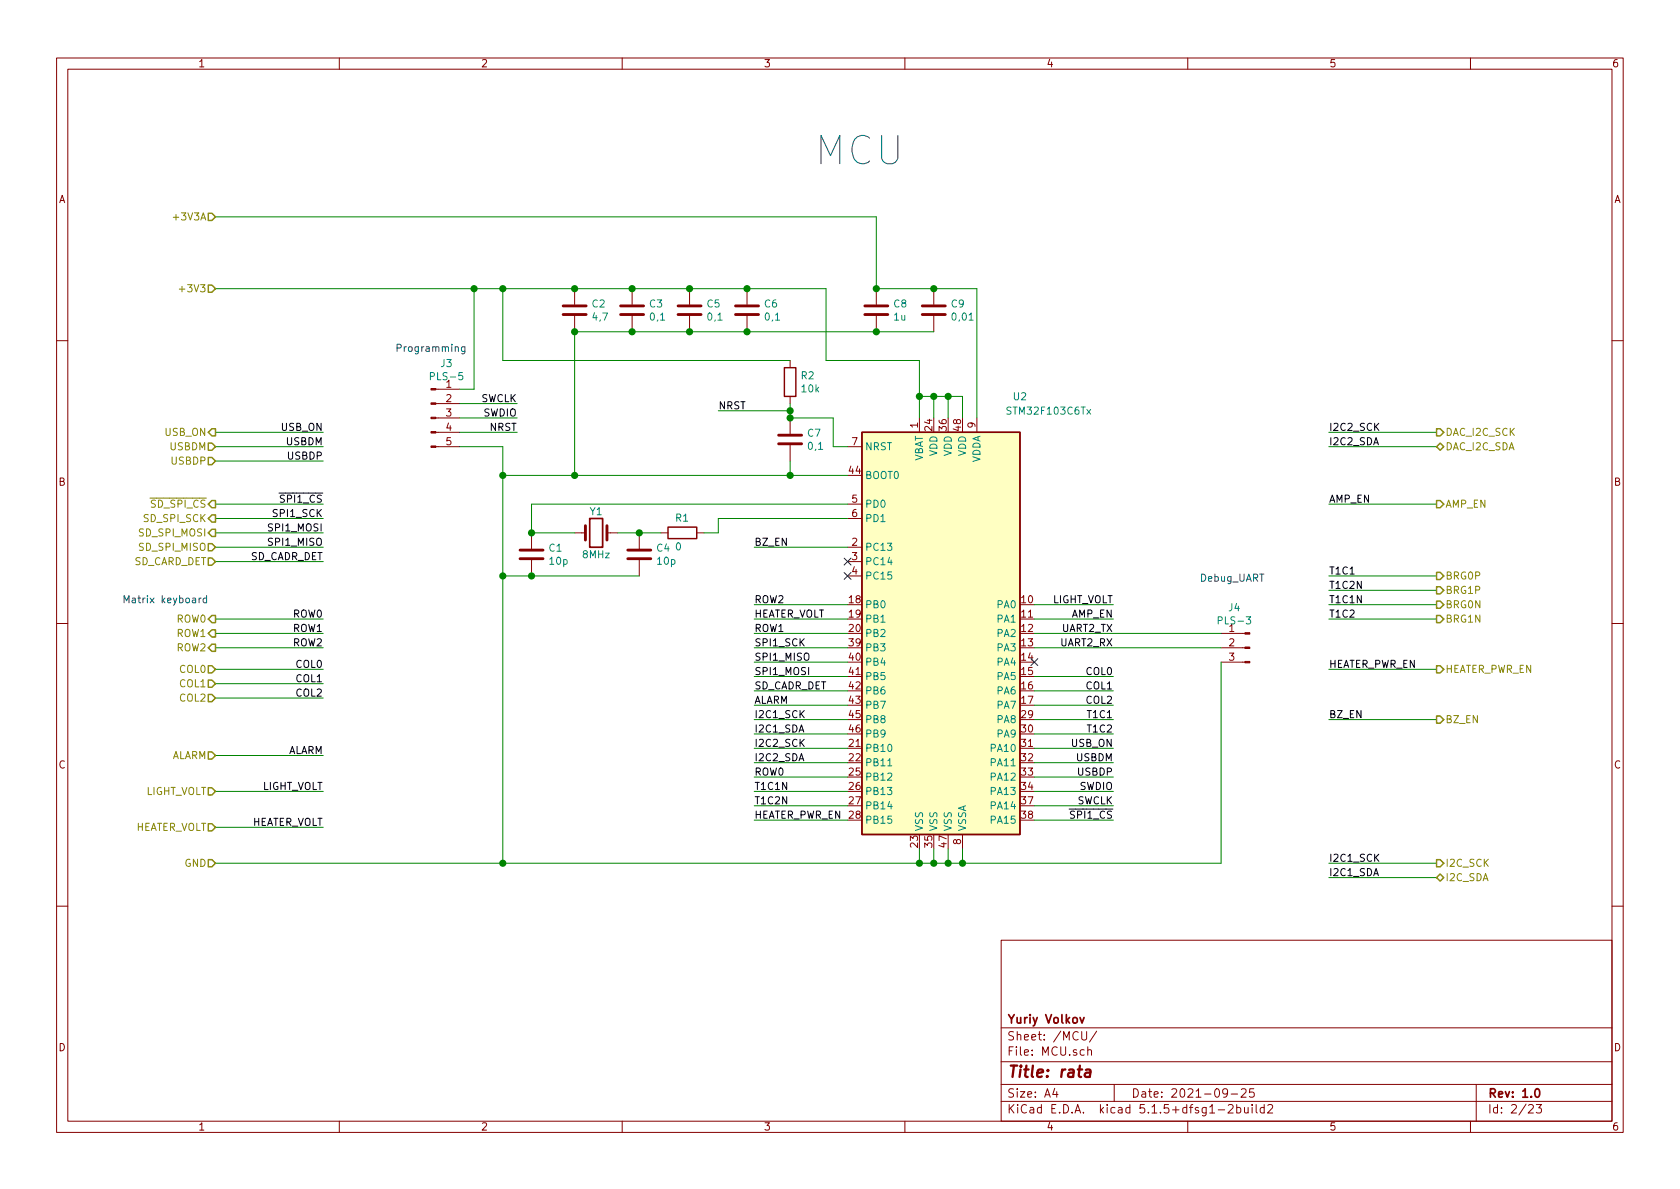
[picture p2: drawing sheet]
<svg xmlns="http://www.w3.org/2000/svg" width="297mm" height="210mm" viewBox="0 0 297 210" stroke-linecap="round" stroke-linejoin="round" font-family="sans-serif">
<g fill="none" stroke="#840000" stroke-width=".18">
<path d="M10 10.3h277v189.9h-277zM12 12.2h273v186.1h-273zM60 10.3v1.9M110 10.3v1.9M160 10.3v1.9M210 10.3v1.9M260 10.3v1.9M101.6 51v2.8M101.6 55.9v2.8M111.8 51v2.8M111.8 55.9v2.8M121.9 51v2.8"/>
<path d="M121.9 55.9v2.8M132.1 51v2.8M132.1 55.9v2.8M154.9 51v2.8M154.9 55.9v2.8M165.1 51v2.8M165.1 55.9v2.8M10 60.2h2M77.1 79h4.2M77.1 76.4h4.2M77.1 73.9h4.2M77.1 71.4h4.2"/>
<path d="M77.1 68.8h4.2M139.7 63.7v1.3M139.7 70.1v1.3M139.7 73.9v2.8M139.7 78.7v2.8M149.9 79h2.5M162.6 73.9v2.5M172.7 73.9v2.5M285 60.2h2M94 94.2v2.8M94 99.1v2.7M101.6 94.2h1.9"/>
<path d="M107.3 94.2h1.9M113 94.2v2.8M113 99.1v2.7M116.8 94.2h1.3M123.2 94.2h1.3M149.9 96.8h2.5M149.9 99.3h2.5M149.9 89.1h2.5M149.9 91.7h2.5M10 110.3h2M149.9 101.8h2.5M215.9 117.1h4.2"/>
<path d="M215.9 114.5h4.2M215.9 112h4.2M285 110.3h2M170.2 147.6v2.5M10 160.2h2M177 166.3h108v32h-108zM285 160.2h2M60 198.3v1.9M110 198.3v1.9M160 198.3v1.9M177 194.8h108M177 191.8h108"/>
<path d="M177 187.8h108M177 181.8h108M186.5 192.5l-.4 1h1M186.8 193v1M191.3 182.4v1.2l.3 .3h.2l.3-.3v-1.2M192.3 185.7h.1a.37 .37 0 0 1 .6 .1v.8M192.3 185.1v1.5M193.9 182.3l-1.3 2M197 191.8v3M210 198.3v1.9M215.4 196.3h1.1M217 193.2l-.1 .2a.48 .48 0 0 1-.6-.1v-.6a.48 .48 0 0 1 .6-.1l.1 .1a1.19 1.19 0 0 1-.2 1.2l-.5 .1"/>
<path d="M217.2 195.5l.2-.2h.4l.2 .5-.9 1h.9M217.7 193.5h1.1M218.7 195.9l.4-.1 .3 .3-.1 .6h-.6M218.7 195.3v1.5M219.5 192.7l.2-.2h.3l.3 .2v.3v.2l-.9 .8h.9M220 195.8l.1 .9 .3 .1 .3-.1M220.7 195.8v1M221.4 195.3v.2M221.4 195.8v1M221.7 192.5h-.7l-.1 .7 .2-.1 .5 .1 .2 .2-.1 .5-.2 .1-.6-.1M222.1 195.3v1.3l.2 .2M223.5 195.9l-.4-.1-.3 .3 .1 .6 .2 .1 .4-.1"/>
<path d="M223.5 195.3v1.5M224.2 195.5l.2-.2h.3l.3 .5-.9 1h.9M260 198.3v1.9M261 191.8v6.5M270.3 195.5l.2-.2h.3l.3 .5-.9 1h.9M271.6 195.3h.9l-.4 .6 .4 .1v.7l-.2 .1-.7-.1"/>
</g>
<path d="M104.3 91.7h2.3v5.1h-2.3zM191 179.9l.3 1 .4-1M271.5 192.7l.2-.2a.81 .81 0 0 1 .6 .6 .81 .81 0 0 1-.3 .8l-.1 .1a.79 .79 0 0 1-.4-1.3z" fill="none" stroke="#840000" stroke-width=".3"/>
<path d="M192 189.2h.8v.2l-.1 1M192.8 189.6l-.7 .1a.4 .4 0 0 0-.3 .3 .4 .4 0 0 0 .2 .4l.7-.1" fill="none" stroke="#840000" stroke-width=".41"/>
<g fill="none" stroke="#840000" stroke-width=".51">
<path d="M99.6 55.6h4M99.6 54.1h4M109.7 55.6h4.1M109.7 54.1h4.1M119.9 55.6h4.1M119.9 54.1h4.1M130 55.6h4.1M130 54.1h4.1M152.9 55.6h4.1M152.9 54.1h4.1M163.1 55.6h4M163.1 54.1h4"/>
<path d="M137.7 78.5h4M137.7 77h4M91.9 98.8h4.1M91.9 97.3h4.1M103.5 93v2.5M107.3 93v2.5M111 98.8h4.1M111 97.3h4.1"/>
</g>
<path d="M152.4 76.4h27.9v71.2h-27.9z" fill="#ffffc2" stroke="#ffffc2" stroke-width=".18"/>
<path d="M138.7 65h2v5.1h-2zM152.4 76.4h27.9v71.2h-27.9zM118.1 93.2h5.1v2h-5.1z" fill="none" stroke="#840000" stroke-width=".25"/>
<path d="M157 135.4h.7" fill="none" stroke="#008484" stroke-width=".18"/>
<g fill="#840000" stroke="#840000" stroke-width=".18">
<path d="M220.1 117h.9v.2h-.9z"/>
<path d="M220.1 114.4h.9v.3h-.9z"/>
<path d="M220.1 111.9h.9v.2h-.9z"/>
<path d="M76.2 78.9h.9v.2h-.9z"/>
<path d="M76.2 76.3h.9v.3h-.9z"/>
<path d="M76.2 73.8h.9v.2h-.9z"/>
<path d="M76.2 71.2h.9v.3h-.9z"/>
<path d="M76.2 68.7h.9v.3h-.9z"/>
</g>
<g fill="none" stroke="#008400" stroke-width=".18">
<path d="M38.1 38.3h116.8v12.7h17.8v22.9M38.1 51h107.9v12.7h16.6v10.2M83.8 51v17.8h-2.5M88.9 51v12.7h50.8M165.1 58.7h-63.5v25.4M38.1 79h19M38.1 76.4h19M81.3 79h7.6v73.6M81.3 76.4h10.1M81.3 71.4h10.1M81.3 73.9h10.1M127 72.6h12.7"/>
<path d="M139.7 71.4v2.5h7.6v5.1h2.6M162.6 70.1h7.6v3.8M165.1 70.1v3.8M167.6 70.1v3.8M234.9 79h19.1M234.9 76.4h19.1M38.1 81.5h19M38.1 94.2h19M38.1 96.8h19M38.1 89.1h19M38.1 99.3h19M38.1 91.7h19"/>
<path d="M88.9 84.1h61M109.2 94.2h7.6M133.3 96.8h16.6M139.7 81.5v2.6M149.9 89.1h-55.9v5.1h7.6M149.9 91.7h-22.9v2.5h-2.5M234.9 89.1h19.1M38.1 114.5h19M38.1 118.4h19M38.1 112h19M38.1 109.5h19M88.9 101.8h24.1"/>
<path d="M133.3 114.5h16.6M133.3 112h16.6M133.3 109.5h16.6M133.3 119.6h16.6M133.3 117.1h16.6M133.3 106.9h16.6M182.9 114.5h33M182.9 112h33M182.9 109.5h13.9M182.9 119.6h13.9M182.9 106.9h13.9M215.9 117.1v35.5h-177.8"/>
<path d="M234.9 101.8h19.1M234.9 118.4h19.1M234.9 109.5h19.1M234.9 106.9h19.1M234.9 104.4h19.1M38.1 133.6h19M38.1 139.9h19M38.1 123.4h19M38.1 120.9h19M133.3 139.9h16.6M133.3 134.9h16.6M133.3 137.4h16.6"/>
<path d="M133.3 127.2h16.6M133.3 124.7h16.6M133.3 132.3h16.6M133.3 129.8h16.6M133.3 122.2h16.6M182.9 139.9h13.9M182.9 134.9h13.9M182.9 137.4h13.9M182.9 127.2h13.9M182.9 124.7h13.9M182.9 132.3h13.9M182.9 129.8h13.9"/>
<path d="M182.9 122.2h13.9M234.9 127.2h19.1M38.1 146.3h19M133.3 145h16.6M133.3 142.5h16.6M162.6 150.1v2.5M165.1 150.1v2.5M167.6 150.1v2.5M170.2 150.1v2.5M182.9 145h13.9M182.9 142.5h13.9M234.9 152.6h19.1"/>
<path d="M234.9 155.2h19.1"/>
</g>
<g fill="none" stroke="#848400" stroke-width=".25">
<path d="M36.8 37.7h.7l.6 .6-.6 .7h-.7zM36.8 50.4h.7l.6 .6-.6 .7h-.7zM36.8 78.4h.7l.6 .6-.6 .6h-.7zM37.5 75.8h.6v1.3h-.6l-.7-.7zM254 79l.6-.6 .7 .6-.7 .6zM254 75.8h.6l.7 .6-.7 .7h-.6zM36.8 80.9h.7l.6 .6-.6 .7h-.7zM36.8 96.1h.7l.6 .7-.6 .6h-.7zM36.8 98.7h.7l.6 .6-.6 .6h-.7zM37.5 91.1h.6v1.2h-.6l-.7-.6zM37.5 93.6h.6v1.3h-.6l-.7-.7zM37.5 88.5h.6v1.3h-.6l-.7-.7z"/>
<path d="M254 88.5h.6l.7 .6-.7 .7h-.6zM36.8 117.7h.7l.6 .7-.6 .6h-.7zM37.5 111.4h.6v1.2h-.6l-.7-.6zM37.5 108.8h.6v1.3h-.6l-.7-.6zM37.5 113.9h.6v1.3h-.6l-.7-.7zM254 117.7h.6l.7 .7-.7 .6h-.6zM254 103.8h.6l.7 .6-.7 .6h-.6zM254 108.8h.6l.7 .7-.7 .6h-.6zM254 101.2h.6l.7 .6-.7 .7h-.6zM254 106.3h.6l.7 .6-.7 .7h-.6zM36.8 120.3h.7l.6 .6-.6 .6h-.7zM36.8 139.3h.7l.6 .6-.6 .7h-.7z"/>
<path d="M36.8 133h.7l.6 .6-.6 .6h-.7zM36.8 122.8h.7l.6 .6-.6 .7h-.7zM254 126.6h.6l.7 .6-.7 .7h-.6zM36.8 145.7h.7l.6 .6-.6 .6h-.7zM36.8 152h.7l.6 .6-.6 .7h-.7zM254 155.2l.6-.6 .7 .6-.7 .6zM254 152h.6l.7 .6-.7 .7h-.6z"/>
</g>
<path d="M31.7 51.1h1" fill="none" stroke="#848400" stroke-width=".18"/>
<path d="M49.3 87.2h1.2M189 143.1h1.2" fill="none" stroke="#000" stroke-width=".18"/>
<path d="M80.5 61.4l.2-.1 .3 .1 .1 .7M82.2 61.3v1l-.3 .3-.3-.1M82.2 61.4l-.4-.1-.2 .2 .1 .6h.5M35.2 105.8v.8M35.6 105.8l-.4 .2M36.5 105.8h-.3l-.3 .2 .1 .5h.5M36.5 105.3v1.3" fill="none" stroke="#0000c2" stroke-width=".18"/>
<g fill="#008400" stroke="#008400" stroke-width=".25">
<circle cx="139.7" cy="72.6" r=".51"/>
<circle cx="101.6" cy="84.1" r=".51"/>
<circle cx="139.7" cy="73.9" r=".51"/>
<circle cx="139.7" cy="84.1" r=".51"/>
<circle cx="101.6" cy="58.7" r=".51"/>
<circle cx="88.9" cy="152.6" r=".51"/>
<circle cx="88.9" cy="101.8" r=".51"/>
<circle cx="94" cy="94.2" r=".51"/>
<circle cx="94" cy="101.8" r=".51"/>
<circle cx="113" cy="94.2" r=".51"/>
<circle cx="170.2" cy="152.6" r=".51"/>
<circle cx="162.6" cy="152.6" r=".51"/>
<circle cx="165.1" cy="152.6" r=".51"/>
<circle cx="167.6" cy="152.6" r=".51"/>
<circle cx="154.9" cy="58.7" r=".51"/>
<circle cx="132.1" cy="58.7" r=".51"/>
<circle cx="121.9" cy="58.7" r=".51"/>
<circle cx="111.8" cy="58.7" r=".51"/>
<circle cx="165.1" cy="51" r=".51"/>
<circle cx="154.9" cy="51" r=".51"/>
<circle cx="88.9" cy="51" r=".51"/>
<circle cx="83.8" cy="51" r=".51"/>
<circle cx="167.6" cy="70.1" r=".51"/>
<circle cx="165.1" cy="70.1" r=".51"/>
<circle cx="162.6" cy="70.1" r=".51"/>
<circle cx="88.9" cy="84.1" r=".51"/>
<circle cx="132.1" cy="51" r=".51"/>
<circle cx="101.6" cy="51" r=".51"/>
<circle cx="111.8" cy="51" r=".51"/>
<circle cx="121.9" cy="51" r=".51"/>
</g>
<path d="M149.3 98.7l1.2 1.2M150.5 98.7l-1.2 1.2M149.3 101.2l1.2 1.3M150.5 101.2l-1.2 1.3M182.3 116.5l1.2 1.2M183.5 116.5l-1.2 1.2" fill="none" stroke="#000084" stroke-width=".18"/>
<text font-size="7" fill="#0000c2" x="144.1" y="29.2">MCU</text>
<text font-size="2.8" fill="#840000" x="178" y="190.5">Title: rata</text>
<g font-size="2.1" fill="#840000">
<text x="178" y="184">Sheet: /MCU/</text>
<text x="178" y="181">Yuriy Volkov</text>
<text x="178" y="186.7">File: MCU.sch</text>
<text x="178" y="196.9">KiCad E.D.A. kicad 5.1.5+dfsg1-2build2</text>
<text x="178" y="194.1">Size: A4</text>
<text x="200" y="194.1">Date: 2021-09-25</text>
<text x="263" y="194.1">Rev: 1.0</text>
<text x="263" y="196.9">Id: 2/23</text>
</g>
<g font-size="1.8" fill="#840000">
<text x="35" y="11.9">1</text>
<text x="85" y="11.9">2</text>
<text x="135" y="11.9">3</text>
<text x="185" y="11.9">4</text>
<text x="235" y="11.9">5</text>
<text x="285" y="11.9">6</text>
<text x="10.4" y="35.9">A</text>
<text x="285.4" y="35.9">A</text>
<text x="78.9" y="68.6">1</text>
<text x="78.9" y="71.1">2</text>
<text x="78.9" y="73.7">3</text>
<text x="78.9" y="76.2">4</text>
<text x="162.3" y="75.7" transform="rotate(-90 162.3 75.7)">1</text>
<text x="164.8" y="76.1" transform="rotate(-90 164.8 76.1)">24</text>
<text x="167.4" y="76.1" transform="rotate(-90 167.4 76.1)">36</text>
<text x="169.9" y="76.1" transform="rotate(-90 169.9 76.1)">48</text>
<text x="172.5" y="75.7" transform="rotate(-90 172.5 75.7)">9</text>
<text x="78.9" y="78.7">5</text>
<text x="150.2" y="83.8">44</text>
<text x="150.6" y="78.7">7</text>
<text x="10.4" y="85.9">B</text>
<text x="150.6" y="88.9">5</text>
<text x="285.4" y="85.9">B</text>
<text x="150.6" y="91.4">6</text>
<text x="150.6" y="96.5">2</text>
<text x="150.6" y="99.1">3</text>
<text x="150.6" y="101.6">4</text>
<text x="150.2" y="106.7">18</text>
<text x="180.6" y="106.7">10</text>
<text x="150.2" y="109.2">19</text>
<text x="150.2" y="111.8">20</text>
<text x="180.6" y="109.2">11</text>
<text x="180.6" y="111.8">12</text>
<text x="217.3" y="111.8">1</text>
<text x="150.2" y="114.3">39</text>
<text x="150.2" y="116.8">40</text>
<text x="150.2" y="119.4">41</text>
<text x="180.6" y="114.3">13</text>
<text x="180.6" y="116.8">14</text>
<text x="180.6" y="119.4">15</text>
<text x="217.3" y="114.3">2</text>
<text x="217.3" y="116.8">3</text>
<text x="150.2" y="121.9">42</text>
<text x="150.2" y="124.5">43</text>
<text x="180.6" y="121.9">16</text>
<text x="180.6" y="124.5">17</text>
<text x="150.2" y="127">45</text>
<text x="150.2" y="129.5">46</text>
<text x="180.6" y="127">29</text>
<text x="180.6" y="129.5">30</text>
<text x="10.4" y="135.9">C</text>
<text x="150.2" y="132.1">21</text>
<text x="150.2" y="134.6">22</text>
<text x="150.2" y="137.2">25</text>
<text x="180.6" y="132.1">31</text>
<text x="180.6" y="134.6">32</text>
<text x="180.6" y="137.2">33</text>
<text x="285.4" y="135.9">C</text>
<text x="150.2" y="139.7">26</text>
<text x="150.2" y="142.2">27</text>
<text x="180.6" y="139.7">34</text>
<text x="180.6" y="142.2">37</text>
<text x="162.3" y="149.8" transform="rotate(-90 162.3 149.8)">23</text>
<text x="164.8" y="149.8" transform="rotate(-90 164.8 149.8)">35</text>
<text x="167.4" y="149.8" transform="rotate(-90 167.4 149.8)">47</text>
<text x="169.9" y="149.3" transform="rotate(-90 169.9 149.3)">8</text>
<text x="180.6" y="144.8">38</text>
<text x="10.4" y="185.9">D</text>
<text x="285.4" y="185.9">D</text>
<text x="35" y="199.9">1</text>
<text x="85" y="199.9">2</text>
<text x="135" y="199.9">3</text>
<text x="185" y="199.9">4</text>
<text x="235" y="199.9">5</text>
<text x="285" y="199.9">6</text>
</g>
<g font-size="1.8" fill="#848400">
<text x="31.1" y="39">+3V3A</text>
<text x="32.4" y="51.7">+3V3</text>
<text x="29.2" y="77.1">USB_ON</text>
<text x="255.5" y="77.1">DAC_I2C_SCK</text>
<text x="30.1" y="79.6">USBDM</text>
<text x="30.4" y="82.2">USBDP</text>
<text x="255.5" y="79.6">DAC_I2C_SDA</text>
<text x="26.8" y="89.8">SD_SPI_CS</text>
<text x="255.5" y="89.8">AMP_EN</text>
<text x="24.8" y="94.9">SD_SPI_MOSI</text>
<text x="25.6" y="92.3">SD_SPI_SCK</text>
<text x="23.5" y="99.9">SD_CARD_DET</text>
<text x="24.8" y="97.4">SD_SPI_MISO</text>
<text x="255.5" y="105">BRG1P</text>
<text x="255.5" y="102.5">BRG0P</text>
<text x="255.5" y="107.6">BRG0N</text>
<text x="31.3" y="112.6">ROW1</text>
<text x="31.3" y="110.1">ROW0</text>
<text x="255.5" y="110.1">BRG1N</text>
<text x="31.3" y="115.2">ROW2</text>
<text x="31.9" y="119">COL0</text>
<text x="255.5" y="119">HEATER_PWR_EN</text>
<text x="31.9" y="121.5">COL1</text>
<text x="31.9" y="124.1">COL2</text>
<text x="255.5" y="127.9">BZ_EN</text>
<text x="30.2" y="134.2">ALARM</text>
<text x="25.6" y="140.6">LIGHT_VOLT</text>
<text x="23.6" y="146.9">HEATER_VOLT</text>
<text x="32.6" y="153.3">GND</text>
<text x="255.5" y="155.8">I2C_SDA</text>
<text x="255.5" y="153.3">I2C_SCK</text>
</g>
<g font-size="1.8" fill="#008484">
<text x="104.7" y="54.4">C2</text>
<text x="104.9" y="56.7">4,7</text>
<text x="114.9" y="54.4">C3</text>
<text x="115" y="56.7">0,1</text>
<text x="125" y="54.4">C5</text>
<text x="125.2" y="56.7">0,1</text>
<text x="135.2" y="54.4">C6</text>
<text x="135.4" y="56.7">0,1</text>
<text x="158.1" y="54.4">C8</text>
<text x="158.1" y="56.7">1u</text>
<text x="168.2" y="54.4">C9</text>
<text x="168.5" y="56.7">0,01</text>
<text x="78" y="64.9">J3</text>
<text x="76.5" y="67.2">PLS-5</text>
<text x="141.7" y="67.1">R2</text>
<text x="141.8" y="69.4">10k</text>
<text x="179.2" y="70.8">U2</text>
<text x="142.8" y="77.2">C7</text>
<text x="178.4" y="73.3">STM32F103C6Tx</text>
<text x="143" y="79.5">0,1</text>
<text x="152.9" y="79.6">NRST</text>
<text x="163.2" y="81.8" transform="rotate(-90 163.2 81.8)">VBAT</text>
<text x="165.7" y="80.7" transform="rotate(-90 165.7 80.7)">VDD</text>
<text x="168.3" y="80.7" transform="rotate(-90 168.3 80.7)">VDD</text>
<text x="170.8" y="80.7" transform="rotate(-90 170.8 80.7)">VDD</text>
<text x="173.4" y="82" transform="rotate(-90 173.4 82)">VDDA</text>
<text x="152.9" y="84.7">BOOT0</text>
<text x="152.9" y="89.8">PD0</text>
<text x="104.3" y="91.1">Y1</text>
<text x="119.5" y="92.2">R1</text>
<text x="152.9" y="92.3">PD1</text>
<text x="97.1" y="97.6">C1</text>
<text x="97.2" y="99.9">10p</text>
<text x="103.1" y="98.7">8MHz</text>
<text x="116.2" y="97.6">C4</text>
<text x="116.3" y="99.9">10p</text>
<text x="119.5" y="97.3">0</text>
<text x="152.9" y="97.4">PC13</text>
<text x="152.9" y="99.9">PC14</text>
<text x="152.9" y="107.6">PB0</text>
<text x="152.9" y="102.5">PC15</text>
<text x="176.4" y="107.6">PA0</text>
<text x="152.9" y="110.1">PB1</text>
<text x="152.9" y="112.6">PB2</text>
<text x="176.4" y="110.1">PA1</text>
<text x="176.4" y="112.6">PA2</text>
<text x="215.7" y="110.4">PLS-3</text>
<text x="217.3" y="108.1">J4</text>
<text x="152.9" y="115.2">PB3</text>
<text x="152.9" y="117.7">PB4</text>
<text x="176.4" y="115.2">PA3</text>
<text x="176.4" y="117.7">PA4</text>
<text x="152.9" y="120.3">PB5</text>
<text x="152.9" y="122.8">PB6</text>
<text x="152.9" y="125.3">PB7</text>
<text x="176.4" y="120.3">PA5</text>
<text x="176.4" y="122.8">PA6</text>
<text x="176.4" y="125.3">PA7</text>
<text x="152.9" y="127.9">PB8</text>
<text x="152.9" y="130.4">PB9</text>
<text x="176.4" y="127.9">PA8</text>
<text x="176.4" y="130.4">PA9</text>
<text x="152.9" y="133">PB10</text>
<text x="152.9" y="135.5">PB11</text>
<text x="175.4" y="133">PA10</text>
<text x="175.4" y="135.5">PA11</text>
<text x="152.9" y="138">PB12</text>
<text x="152.9" y="140.6">PB13</text>
<text x="152.9" y="143.1">PB14</text>
<text x="175.4" y="138">PA12</text>
<text x="175.4" y="140.6">PA13</text>
<text x="175.4" y="143.1">PA14</text>
<text x="152.9" y="145.7">PB15</text>
<text x="163.2" y="147.1" transform="rotate(-90 163.2 147.1)">VSS</text>
<text x="165.7" y="147.1" transform="rotate(-90 165.7 147.1)">VSS</text>
<text x="168.3" y="147.1" transform="rotate(-90 168.3 147.1)">VSS</text>
<text x="170.8" y="147.1" transform="rotate(-90 170.8 147.1)">VSSA</text>
<text x="175.4" y="145.7">PA15</text>
</g>
<g font-size="1.8" fill="#0000c2">
<text x="69.8" y="62.2">Programming</text>
<text x="21.6" y="106.7">Matrix keyboard</text>
<text x="212.1" y="102.9">Debug_UART</text>
</g>
<g font-size="1.8">
<text x="85" y="71.1">SWCLK</text>
<text x="49.8" y="76.2">USB_ON</text>
<text x="85.4" y="73.7">SWDIO</text>
<text x="86.6" y="76.2">NRST</text>
<text x="127" y="72.4">NRST</text>
<text x="234.9" y="76.2">I2C2_SCK</text>
<text x="50.7" y="78.7">USBDM</text>
<text x="51" y="81.3">USBDP</text>
<text x="234.9" y="78.7">I2C2_SDA</text>
<text x="49.9" y="88.9">SPI1_CS</text>
<text x="234.9" y="88.9">AMP_EN</text>
<text x="47.8" y="94">SPI1_MOSI</text>
<text x="48.6" y="91.4">SPI1_SCK</text>
<text x="44.1" y="99.1">SD_CADR_DET</text>
<text x="47.8" y="96.5">SPI1_MISO</text>
<text x="133.3" y="96.5">BZ_EN</text>
<text x="234.9" y="101.6">T1C1</text>
<text x="133.3" y="106.7">ROW2</text>
<text x="185.9" y="106.7">LIGHT_VOLT</text>
<text x="234.9" y="106.7">T1C1N</text>
<text x="234.9" y="104.1">T1C2N</text>
<text x="51.8" y="111.8">ROW1</text>
<text x="51.8" y="109.2">ROW0</text>
<text x="133.3" y="111.8">ROW1</text>
<text x="133.3" y="109.2">HEATER_VOLT</text>
<text x="187.7" y="111.8">UART2_TX</text>
<text x="189.5" y="109.2">AMP_EN</text>
<text x="234.9" y="109.2">T1C2</text>
<text x="51.8" y="114.3">ROW2</text>
<text x="52.4" y="118.1">COL0</text>
<text x="133.3" y="114.3">SPI1_SCK</text>
<text x="133.3" y="116.8">SPI1_MISO</text>
<text x="133.3" y="119.4">SPI1_MOSI</text>
<text x="187.5" y="114.3">UART2_RX</text>
<text x="192.1" y="119.4">COL0</text>
<text x="234.9" y="118.1">HEATER_PWR_EN</text>
<text x="52.4" y="120.6">COL1</text>
<text x="52.4" y="123.2">COL2</text>
<text x="133.3" y="124.5">ALARM</text>
<text x="133.3" y="121.9">SD_CADR_DET</text>
<text x="192.1" y="124.5">COL2</text>
<text x="192.1" y="121.9">COL1</text>
<text x="133.3" y="127">I2C1_SCK</text>
<text x="133.3" y="129.5">I2C1_SDA</text>
<text x="192.5" y="127">T1C1</text>
<text x="192.5" y="129.5">T1C2</text>
<text x="234.9" y="127">BZ_EN</text>
<text x="50.8" y="133.3">ALARM</text>
<text x="133.3" y="132.1">I2C2_SCK</text>
<text x="133.3" y="134.6">I2C2_SDA</text>
<text x="133.3" y="137.2">ROW0</text>
<text x="189.5" y="132.1">USB_ON</text>
<text x="190.4" y="134.6">USBDM</text>
<text x="190.7" y="137.2">USBDP</text>
<text x="46.2" y="139.7">LIGHT_VOLT</text>
<text x="133.3" y="139.7">T1C1N</text>
<text x="133.3" y="142.2">T1C2N</text>
<text x="190.4" y="142.2">SWCLK</text>
<text x="190.9" y="139.7">SWDIO</text>
<text x="44.2" y="146">HEATER_VOLT</text>
<text x="133.3" y="144.8">HEATER_PWR_EN 28</text>
<text x="189.6" y="144.8">SPI1_CS</text>
<text x="234.9" y="154.9">I2C1_SDA</text>
<text x="234.9" y="152.4">I2C1_SCK</text>
</g>
</svg>
